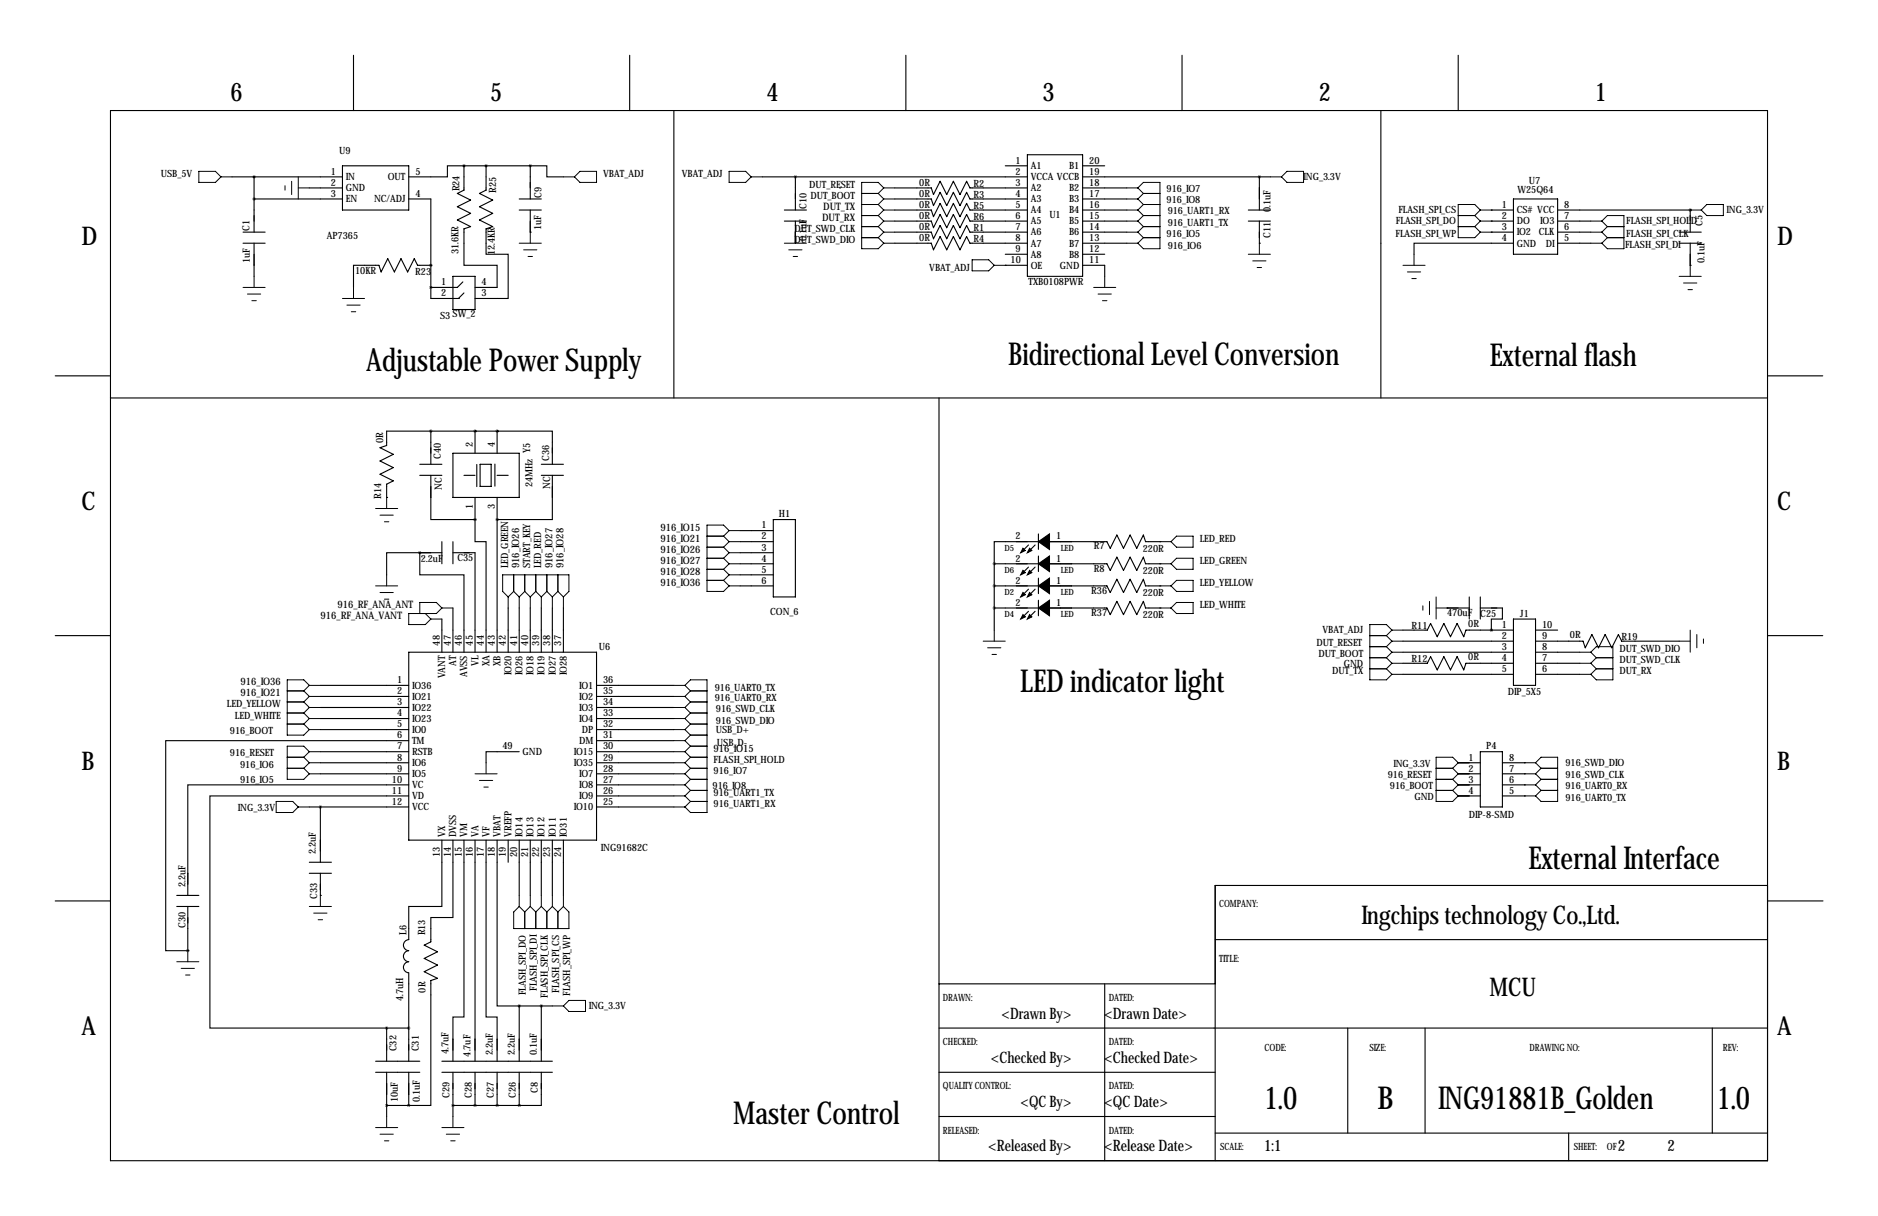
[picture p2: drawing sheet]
<svg xmlns="http://www.w3.org/2000/svg" width="432mm" height="279mm" viewBox="0 0 432 279" stroke-linecap="round" stroke-linejoin="round" font-family="sans-serif">
<g fill="none" stroke="#000" stroke-width=".25">
<path d="M81.3 12.7v12.7M144.8 12.7v12.7M208.3 12.7v12.7M271.8 12.7v12.7M335.3 12.7v12.7M25.4 25.4h381v241.3h-381zM78.7 38.1h15.3v10.2h-15.3zM106.7 38.1h-3.8v2.5h-8.9M106.7 38.1v5.6l-1.5 .7 3 1.6-3 1.5 3 1.5-3 1.5 3 1.6-1.5 .5v8.4h7.6v5h-5.1M106.7 38.1h15.2M111.8 38.1v5.6l-1.6 .7 3.1 1.6-3.1 1.5 3.1 1.5-3.1 1.5 3.1 1.6-1.5 .5v5.8h5v10.2h-7.6M121.9 38.1h3.8v2.5h3.8"/>
<path d="M121.9 38.1v7.6M154.9 25.4v66M231.1 38.1h5.1M236.2 35.6h12.7v27.9h-12.7zM248.9 38.1h5.1M317.5 25.4v66M53.3 40.6h25.4M55.9 53.3h5.1M55.9 55.9h5.1M58.4 45.7h20.3M58.4 40.6v12.7M58.4 55.9v7.6"/>
<path d="M71.1 43.2h7.6M94 45.7h5.1v22.9h6.3M119.4 45.7h5.1M119.4 48.3h5.1M121.9 53.3h.1M121.9 48.3v5M175.3 40.6h60.9M180.3 48.3h5.1M180.3 50.8h5.1M182.9 40.6v7.7M182.9 50.8v5.1M193 43.2h.1"/>
<path d="M205.7 43.2h8.4l.5 1.5 1.6-3 1.5 3 1.5-3 1.5 3 1.5-3 .8 1.5h13.2M205.7 45.7h8.4l.5 1.5 1.6-3 1.5 3 1.5-3 1.5 3 1.5-3 .8 1.5h13.2M205.7 48.3h8.4l.5 1.5 1.6-3.1 1.5 3.1 1.5-3.1 1.5 3.1 1.5-3.1 .8 1.6h13.2M205.7 50.8h8.4l.5 1.5 1.6-3 1.5 3 1.5-3 1.5 3 1.5-3 .8 1.5h13.2M205.7 53.3h8.4l.5 1.6 1.6-3.1 1.5 3.1 1.5-3.1 1.5 3.1 1.5-3.1 .8 1.5h13.2M205.7 55.9h8.4l.5 1.5 1.6-3 1.5 3 1.5-3 1.5 3 1.5-3 .8 1.5h13.2M231.1 58.4h5.1M248.9 40.6h43.2M248.9 43.2h10.2M248.9 45.7h10.2M248.9 48.3h10.2M248.9 50.8h10.2"/>
<path d="M248.9 53.3h10.2M248.9 55.9h10.2M248.9 58.4h5.1M287 48.3h5.1M287 50.8h5.1M289.6 55.9h.1M289.6 40.6v7.7M289.6 50.8v5.1M342.9 53.3h.1M342.9 50.8h.1M342.9 48.3h.1M342.9 48.3h5.1"/>
<path d="M342.9 50.8h5.1M342.9 53.3h5.1M348 55.9h-22.9v2.5M348 45.7h10.1v12.7h-10.1zM358.1 48.3h30.5M358.1 50.8h7.7M358.1 53.3h7.7M358.1 55.9h7.7M386.1 53.3h5.1M386.1 55.9h5.1M388.6 48.3h.1M388.6 48.3v5"/>
<path d="M388.6 55.9v5.1M99.1 61h-3.1l-.8-1.6-1.5 3.1-1.5-3.1-1.5 3.1-1.5-3.1-1.6 3.1-.5-1.5h-5.8v5M99.1 61h.1M99.1 66h.1M104.1 63.5h5.1v7.6h-5.1zM105.4 68.6h.1M106.4 64.8l-1.2 1.2h-6.1M106.7 67.3l-1.3 1.3M231.1 61h.1M231.1 61h5.1M248.9 61h5.1v2.5M388.6 61h.1"/>
<path d="M12.7 86.4h12.7M25.4 91.4h381M99.1 99.1v7.6M109.2 99.1h.1M109.2 99.1v5M114.3 99.1h12.7v7.6M114.3 99.1h.1M114.3 99.1v5M114.3 99.1h-25.4v3.3l-1.5 .5 3 1.5-3 1.5 3 1.5-3 1.6 3 1.5-1.5 .8v3M215.9 91.4v175.3M406.4 86.4h12.7M88.9 114.3h.1"/>
<path d="M96.5 106.7h5.1M96.5 109.2h5.1M99.1 109.2v10.2h10.1M104.1 104.1h15.3v10.2h-15.3zM106.7 109.2h2.5M109.2 119.4v5.1h2.6v25.4M109.2 119.4h.1M109.2 114.3v5.1M109.6 106.7v5.1M110.4 106.7h2.5v5.1h-2.5zM113.8 106.6v5.1M114.3 119.4h.1"/>
<path d="M114.3 114.3v35.6M114.3 109.2h2.5M124.5 106.7h5M124.5 109.2h5M127 109.2v10.2h-12.7M177.8 119.4h5.1v17.8h-5.1zM96.5 127v5.1h10.2v17.8M96.5 127h.1M96.5 127h-7.6v5.1M96.5 127h5.1M101.6 124.5v5M104.1 124.5v5"/>
<path d="M104.1 139.7v10.2M104.1 127h5.1v22.9M116.8 139.7v10.2M119.4 139.7v10.2M121.9 139.7v10.2M124.5 139.7v10.2M127 139.7v10.2M129.5 139.7v10.2M170.2 134.6h7.6M170.2 124.5h7.6M170.2 129.5h7.6M170.2 127h7.6"/>
<path d="M170.2 121.9h7.6M170.2 132.1h7.6M228.6 134.6h10.2M228.6 139.7h10.2M228.6 129.5h10.2M228.6 129.5v15.3M236.5 135.4l-1.6 1.5M236.5 125.2l-1.6 1.5M236.5 130.3l-1.6 1.5M238 135.4l-1.5 1.5M238 125.2l-1.5 1.5M238 130.3l-1.5 1.5"/>
<path d="M238.8 124.5h-10.2v5M238.8 122.7v3.5M238.8 127.8v3.5M238.8 132.8v3.6M238.8 137.9v3.6M241.3 134.6h13.2l.8 1.5 1.5-3 1.5 3 1.5-3 1.6 3 1.5-3 .5 1.5h3.3M241.3 139.7h13.2l.8 1.5 1.5-3 1.5 3 1.5-3 1.6 3 1.5-3 .5 1.5h3.3M241.3 124.5h13.2l.8 1.5 1.5-3.1 1.5 3.1 1.5-3.1 1.6 3.1 1.5-3.1 .5 1.6h3.3M241.3 129.5h13.2l.8 1.6 1.5-3.1 1.5 3.1 1.5-3.1 1.6 3.1 1.5-3.1 .5 1.5h3.3M266.7 134.6h.1M266.7 139.7h.1M266.7 129.5h.1"/>
<path d="M266.7 124.5h.1M332.7 139.7h.1M332.7 139.7h5.1M337.8 137.2v5M340.4 139.7h5v2.5h-2.5v2.6M340.4 137.2v5M12.7 146h12.7M73.7 157.5h20.3M94 149.9h43.2v43.1h-43.2zM101.6 142.2v7.7M137.2 157.5h17.7M236.5 140.5l-1.6 1.5"/>
<path d="M238 140.5l-1.5 1.5M322.6 147.3h25.4M322.6 144.8h5.6l.7-1.5 1.6 3 1.5-3 1.5 3 1.5-3 1.5 3 .6-1.5h10.9M322.6 149.9h25.4M322.6 152.4h5.6l.7-1.5 1.6 3 1.5-3 1.5 3 1.5-3 1.5 3 .6-1.5h10.9M322.6 154.9h25.4M342.9 144.8h.1M348 142.2h5.1v15.3h-5.1zM353.1 147.3h10.9l.5 1.5 1.5-3 1.5 3 1.6-3 1.5 3 1.5-3 .8 1.5h13.2M353.1 144.8h5M353.1 149.9h10.1M353.1 152.4h10.1"/>
<path d="M353.1 154.9h10.1M406.4 146h12.7M73.7 172.7h20.3M73.7 175.3h20.3M73.7 177.8h20.3M73.7 160h20.3M73.7 162.6h20.3M73.7 165.1h20.3M73.7 167.6h20.3M94 170.2h-55.9v48.2h5.1M119.4 172.7h-7.6v2.6M137.2 172.7h17.7"/>
<path d="M137.2 175.3h17.7M137.2 177.8h17.7M137.2 160h17.7M137.2 162.6h17.7M137.2 165.1h17.7M137.2 167.6h17.7M137.2 170.2h17.7M335.3 175.3h5.1M335.3 177.8h5.1M340.4 172.7h5v12.7h-5zM345.4 175.3h5.1M345.4 177.8h5.1"/>
<path d="M350.5 177.8h.1M350.5 175.3h.1M71.1 185.4h22.9M71.1 198.1h5.1M73.7 185.4v12.7M94 180.3h-50.8v25.4M94 182.9h-45.7v53.3h40.6M101.6 193v15.3h-7.6v7.6a1.27 1.27 0 0 0-1.2 1.3 1.27 1.27 0 0 0 1.2 1.2 1.27 1.27 0 0 0-1.2 1.3 1.27 1.27 0 0 0 1.2 1.3 1.27 1.27 0 0 0-1.2 1.2 1.27 1.27 0 0 0 1.2 1.3v20.3M104.1 193v17.8h-5v5.6l-1.6 .8 3.1 1.5-3.1 1.5 3.1 1.5-3.1 1.6 3.1 1.5-1.5 .5v28.7h-5.1M106.7 193v40.7h-2.6v10.1M109.2 193v50.8M111.8 193v40.7h2.5v10.1"/>
<path d="M114.3 193v38.1h5.1M116.8 193v5.1M119.4 193v12.7M121.9 193v12.7M124.5 193v12.7M127 193v12.7M129.5 193v12.7M137.2 185.4h17.7M137.2 180.3h17.7M137.2 182.9h17.7M335.3 180.3h5.1M335.3 182.9h5.1"/>
<path d="M345.4 180.3h5.1M345.4 182.9h5.1M350.5 182.9h.1M350.5 180.3h.1M12.7 207h12.7M40.6 208.3h5.1M40.6 205.7h5.1M43.2 218.4h.1M43.2 208.3v10.1M71.1 200.7h5.1M73.7 205.7h.1M73.7 200.7v5"/>
<path d="M279.4 215.9h127M406.4 203.5h-127v63.2M406.5 207h12.7M88.9 236.2h5.1M88.9 236.2v7.6M119.4 231.1v12.7M119.4 231.1h7.6M124.5 231.1v12.7M215.9 236.2h190.5M215.9 226.1h63.5M254 226.1v40.6M309.9 236.2v24.1"/>
<path d="M327.7 236.2v24.1M393.7 236.2v24.1M86.4 246.4h10.1M86.4 243.8h10.1M88.9 246.4v10.1M88.9 254h5.1M94 246.4v7.6M101.6 246.4h25.4M101.6 243.8h25.4M104.1 246.4v10.1M104.1 254h15.3M109.2 246.4v7.6"/>
<path d="M114.3 246.4v7.6M119.4 246.4v7.6M124.5 246.4v7.6h-5.1M215.9 246.4h63.5M215.9 256.5h63.5M279.4 260.3h127M360.7 260.3v6.4"/>
</g>
<path d="M235.2 136.1l.5 .6-1 .5zM235.2 126l.5 .5-1 .5zM235.2 131.1l.5 .5-1 .5zM236.7 136.1l.5 .6-1 .5zM236.7 126l.5 .5-1 .5zM236.7 131.1l.5 .5-1 .5zM238.8 134.6l2.5-1.8v3.6zM238.8 139.7l2.5-1.8v3.6zM238.8 124.5l2.5-1.8v3.5zM238.8 129.5l2.5-1.7v3.5zM235.2 141.2l.5 .5-1 .5zM236.7 141.2l.5 .5-1 .5z" fill="#000" stroke="#000" stroke-width=".25"/>
<g fill="none" stroke="#000" stroke-width=".23">
<path d="M45.7 39.4h3.8l1.3 1.2-1.3 1.3h-3.8zM133.3 39.4h3.9v2.5h-3.9l-1.2-1.3zM167.6 39.4h3.8l1.3 1.2-1.3 1.3h-3.8zM295.9 39.4h3.8v2.5h-3.8l-1.3-1.3zM50.8 40.6h2.5M65.5 42.7v1M67.1 41.7v3M68.6 43.2h2.5M68.6 40.6v5.1M119.4 55.9h5.1M120.4 57.4h3M121.4 58.9h1"/>
<path d="M121.9 53.3v2.6M129.5 40.6h2.6M172.7 40.6h2.6M180.3 55.9h5.1M181.4 57.4h3M182.4 58.9h1M182.9 53.3v2.6M198.1 52.1h3.8M198.1 49.5h3.8M198.1 47h3.8M198.1 44.4h3.8M198.1 54.6h3.8"/>
<path d="M201.9 52.1l1.3 1.2M201.9 54.6l1.3 1.3M201.9 44.4l1.3 1.3M201.9 49.5l1.3 1.3M201.9 47l1.3 1.3M203.2 43.2l-1.3-1.3h-3.8v15.3h3.8l1.3-1.3M203.2 43.2h2.5M203.2 55.9h2.5M203.2 50.8h2.5M203.2 48.3h2.5M203.2 45.7h2.5M203.2 53.3h2.5"/>
<path d="M203.2 45.7l-1.3 1.3M203.2 43.2l-1.3 1.2M203.2 50.8l-1.3 1.3M203.2 53.3l-1.3 1.3M203.2 48.3l-1.3 1.2M223.5 59.7h3.8l1.3 1.3-1.3 1.2h-3.8zM259.1 43.2h2.5M259.1 55.9h2.5M259.1 50.8h2.5M259.1 48.3h2.5M259.1 45.7h2.5M259.1 53.3h2.5"/>
<path d="M261.6 43.2l1.3-1.3h3.8v15.3h-3.8l-1.3-1.3M261.6 50.8l1.3 1.3M261.6 48.3l1.3 1.2M261.6 45.7l1.3 1.3M261.6 43.2l1.3 1.2M261.6 53.3l1.3 1.3M262.9 52.1h3.8M262.9 49.5h3.8M262.9 49.5l-1.3 1.3M262.9 47h3.8M262.9 47l-1.3 1.3M262.9 44.4h3.8"/>
<path d="M262.9 44.4l-1.3 1.3M262.9 54.6h3.8M262.9 52.1l-1.3 1.2M262.9 54.6l-1.3 1.3M287 58.4h5.1M288 59.9h3.1M289.6 55.9v2.5M292.1 40.6h2.5M325.1 58.4v2.6M335.3 52.1h3.8M335.3 49.5h3.8M339.1 52.1l1.3 1.2"/>
<path d="M339.1 49.5l1.3 1.3M340.4 50.8h2.5M340.4 48.3h2.5M340.4 48.3l-1.3-1.3h-3.8v7.6h3.8l1.3-1.3M340.4 53.3h2.5M340.4 50.8l-1.3 1.3M340.4 48.3l-1.3 1.2M365.8 55.9h2.5M365.8 50.8h2.5M365.8 53.3h2.5M368.3 50.8l1.3-1.3h3.8v7.7h-3.8l-1.3-1.3M368.3 53.3l1.3 1.3"/>
<path d="M368.3 50.8l1.3 1.3M369.6 52.1h3.8M369.6 54.6h3.8M369.6 52.1l-1.3 1.2M369.6 54.6l-1.3 1.3M388.6 48.3h2.6M392.4 47h3.8v2.5h-3.8l-1.2-1.2zM55.9 66h5.1M56.9 67.6h3M57.9 69.1h1M58.4 63.5v2.5M78.7 68.6h5.1"/>
<path d="M79.8 70.1h3M80.8 71.6h1M81.3 66v2.6M228.6 61h2.5M251.5 66h5M252.5 67.6h3M253.5 69.1h1M254 63.5v2.5M289.1 61.5h1M322.6 61h5.1M323.6 62.5h3M324.6 64h1"/>
<path d="M386.1 63.5h5.1M387.1 65h3M388.1 66.5h1M388.6 61v2.5M86.4 116.8h5M87.4 118.4h3M88.4 119.9h1M88.9 114.3v2.5M86.4 134.6h5M87.4 136.1h3M88.4 137.7h1M88.9 132.1v2.5"/>
<path d="M101.6 139.7h2.5M101.6 139.7l-1.3 1.3h-6.3v2.5h3.8l1.3-1.3M101.6 139.7l-1.3-1.3h-3.8v2.6M116.8 137.2l-1.2-1.3v-3.8h15.2v3.8l-1.3 1.3M116.8 137.2v2.5M118.1 132.1v3.8M118.1 135.9l-1.3 1.3M118.1 135.9l1.3 1.3M119.4 137.2v2.5M120.6 132.1v3.8M120.6 135.9l1.3 1.3M120.6 135.9l-1.2 1.3"/>
<path d="M121.9 137.2v2.5M123.2 132.1v3.8M123.2 135.9l-1.3 1.3M123.2 135.9l1.3 1.3M124.5 137.2v2.5M125.7 132.1v3.8M125.7 135.9l-1.2 1.3M125.7 135.9l1.3 1.3M127 137.2v2.5M128.3 132.1v3.8M128.3 135.9l-1.3 1.3M128.3 135.9l1.2 1.3"/>
<path d="M129.5 137.2v2.5M162.6 133.3h3.8M162.6 130.8h3.8M162.6 128.3h3.8M162.6 125.7h3.8M162.6 123.2h3.8M166.4 123.2l1.2 1.3M166.4 125.7l1.2 1.3M166.4 128.3l1.2 1.2M166.4 130.8l1.2 1.3M166.4 133.3l1.2 1.3M167.6 121.9l-1.2 1.3"/>
<path d="M167.6 134.6h2.6M167.6 121.9l-1.2-1.2h-3.8v15.2h3.8l1.2-1.3M167.6 129.5h2.6M167.6 124.5h2.6M167.6 132.1h2.6M167.6 121.9h2.6M167.6 124.5l-1.2 1.2M167.6 127h2.6M167.6 127l-1.2 1.3M167.6 129.5l-1.2 1.3M167.6 132.1l-1.2 1.2M266.7 134.6h2.5"/>
<path d="M266.7 139.7h2.5M266.7 129.5h2.5M266.7 124.5h2.5M269.2 124.5l1.3-1.3h3.8v2.5h-3.8zM270.5 133.3h3.8v2.6h-3.8l-1.3-1.3zM270.5 128.3h3.8v2.5h-3.8l-1.3-1.3zM270.5 138.4h3.8v2.6h-3.8l-1.3-1.3zM327.2 139.2v1M328.7 138.2v3M330.2 137.2v5M330.2 139.7h2.5M66 158.8h3.8"/>
<path d="M69.8 158.8l1.3 1.2M71.1 157.5l-1.3-1.3h-3.8v12.7h3.8l1.3-1.3M71.1 157.5h2.6M71.1 157.5l-1.3 1.3M97.8 141l1.3 1.2M99.1 142.2h2.5M154.9 157.5h2.6M157.5 157.5l1.2-1.3h3.9v30.5h-3.9l-1.2-1.3M157.5 157.5l1.2 1.3M158.7 158.8l-1.2 1.2M158.7 158.8h3.9M226.1 147.3h5"/>
<path d="M227.1 148.8h3M228.1 150.4h1M228.6 144.8v2.5M315 146h3.8M315 153.7h3.8M315 151.1h3.8M315 148.6h3.8M318.8 151.1l1.2 1.3M318.8 146l1.2 1.3M318.8 148.6l1.2 1.3M318.8 153.7l1.2 1.2M320 147.3h2.6"/>
<path d="M320 144.8h2.6M320 144.8l-1.2 1.2M320 144.8l-1.2-1.3h-3.8v12.7h3.8l1.2-1.3M320 152.4h2.6M320 152.4l-1.2 1.3M320 147.3l-1.2 1.3M320 149.9h2.6M320 149.9l-1.2 1.2M320 154.9h2.6M363.2 152.4h2.6M363.2 149.9h2.6M363.2 154.9h2.6"/>
<path d="M365.8 149.9l1.2-1.3h3.8v7.6h-3.8l-1.2-1.3M365.8 152.4l1.2 1.3M365.8 149.9l1.2 1.2M367 151.1l-1.2 1.3M367 153.7h3.8M367 151.1h3.8M367 153.7l-1.2 1.2M386.1 147.3h2.5M388.6 144.8v5.1M390.1 145.8v3M391.7 146.8v1M66 176.5h3.8"/>
<path d="M66 174h3.8M66 161.3h3.8M66 163.8h3.8M66 166.4h3.8M69.8 166.4l1.3 1.2M69.8 176.5l1.3 1.3M69.8 174l1.3 1.3M69.8 161.3l1.3 1.3M69.8 163.8l1.3 1.3M71.1 175.3h2.6M71.1 177.8h2.6M71.1 172.7l-1.3-1.3h-3.8v7.7h3.8l1.3-1.3"/>
<path d="M71.1 160h2.6M71.1 162.6h2.6M71.1 165.1h2.6M71.1 167.6h2.6M71.1 172.7h2.6M71.1 172.7l-1.3 1.3M71.1 175.3l-1.3 1.2M71.1 162.6l-1.3 1.2M71.1 165.1l-1.3 1.3M71.1 160l-1.3 1.3M109.2 177.8h5.1M110.2 179.3h3.1"/>
<path d="M111.8 175.3v2.5M154.9 175.3h2.6M154.9 177.8h2.6M154.9 160h2.6M154.9 162.6h2.6M154.9 165.1h2.6M154.9 167.6h2.6M154.9 170.2h2.6M154.9 172.7h2.6M157.5 160l1.2 1.3M157.5 162.6l1.2 1.2M157.5 165.1l1.2 1.3"/>
<path d="M157.5 167.6l1.2 1.3M157.5 170.2l1.2 1.2M157.5 177.8l1.2 1.3M157.5 175.3l1.2 1.2M157.5 172.7l1.2 1.3M158.7 176.5h3.9M158.7 174h3.9M158.7 179.1h3.9M158.7 161.3h3.9M158.7 163.8h3.9M158.7 161.3l-1.2 1.3M158.7 166.4h3.9"/>
<path d="M158.7 163.8l-1.2 1.3M158.7 168.9h3.9M158.7 166.4l-1.2 1.2M158.7 171.4h3.9M158.7 168.9l-1.2 1.3M158.7 176.5l-1.2 1.3M158.7 179.1l-1.2 1.2M158.7 174l-1.2 1.3M158.7 171.4l-1.2 1.3M330.2 176.5h3.8M330.2 179.1h3.8M334 176.5l1.3 1.3"/>
<path d="M334 179.1l1.3 1.2M335.3 175.3h2.5M335.3 175.3l-1.3 1.2M335.3 175.3l-1.3-1.3h-3.8v10.1h3.8l1.3-1.2M335.3 177.8h2.5M335.3 177.8l-1.3 1.3M350.5 175.3h2.6M350.5 177.8h2.6M353.1 175.3l1.2-1.3h3.8v10.1h-3.8l-1.2-1.2M353.1 175.3l1.2 1.2M353.1 177.8l1.2 1.3M354.3 176.5h3.8"/>
<path d="M354.3 179.1h3.8M354.3 176.5l-1.2 1.3M354.3 179.1l-1.2 1.2M63.5 184.1h3.8l1.3 1.3-1.3 1.3h-3.8zM68.6 185.4h2.5M111.3 180.8h1M154.9 180.3h2.6M154.9 182.9h2.6M154.9 185.4h2.6M157.5 180.3l1.2 1.3M157.5 182.9l1.2 1.2M158.7 181.6h3.9"/>
<path d="M158.7 184.1h3.9M158.7 181.6l-1.2 1.3M158.7 184.1l-1.2 1.3M330.2 181.6h3.8M334 181.6l1.3 1.3M335.3 180.3h2.5M335.3 180.3l-1.3 1.3M335.3 182.9h2.5M350.5 180.3h2.6M350.5 182.9h2.6M353.1 180.3l1.2 1.3M354.3 181.6h3.8"/>
<path d="M354.3 181.6l-1.2 1.3M43.2 218.4v2.6M71.1 208.3h5.1M72.1 209.8h3.1M73.2 211.3h1M73.7 205.7v2.6M119.4 208.3l-1.3 1.2v3.9h12.7v-3.9l-1.3-1.2M119.4 205.7v2.6M119.4 208.3l1.2 1.2M120.6 209.5v3.9M121.9 205.7v2.6M121.9 208.3l1.3 1.2"/>
<path d="M121.9 208.3l-1.3 1.2M123.2 209.5v3.9M124.5 205.7v2.6M124.5 208.3l1.2 1.2M124.5 208.3l-1.3 1.2M125.7 209.5v3.9M127 208.3l-1.3 1.2M127 205.7v2.6M127 208.3l1.3 1.2M128.3 209.5v3.9M129.5 208.3l-1.2 1.2M129.5 205.7v2.6"/>
<path d="M40.6 221h5.1M41.7 222.5h3M42.7 224h1M127 231.1h2.5M130.8 229.9h3.8v2.5h-3.8l-1.3-1.3zM86.4 259.1h5M88.9 256.5v2.6M101.6 259.1h5.1M104.1 256.5v2.6M87.4 260.6h3M88.4 262.1h1M102.6 260.6h3.1"/>
<path d="M103.6 262.1h1"/>
</g>
<path d="M111.7 38.1a.05 .05 0 0 0 .1 0 .05 .05 0 0 0-.1 0zM99 61a.05 .05 0 0 0 .1 0 .05 .05 0 0 0-.1 0zM99 66a.05 .05 0 0 0 .1 0 .05 .05 0 0 0-.1 0zM289.5 40.6a.05 .05 0 0 0 .1 0 .05 .05 0 0 0-.1 0zM104.1 254a.05 .05 0 0 0 .1 0 .05 .05 0 0 0-.1 0zM124.4 231.1a.05 .05 0 0 0 .1 0 .05 .05 0 0 0-.1 0zM73.6 185.4a.05 .05 0 0 0 .1 0 .05 .05 0 0 0-.1 0zM99 99.1a.05 .05 0 0 0 .1 0 .05 .05 0 0 0-.1 0z" fill="#000" stroke="#000" stroke-width=".63"/>
<g font-size="7.3">
<text x="231.8" y="83.9">Bidirectional Level Conversion</text>
<text x="84.2" y="85.2">Adjustable Power Supply</text>
<text x="342.5" y="84.2">External flash</text>
<text x="234.6" y="159.1">LED indicator light</text>
<text x="351.4" y="199.7">External Interface</text>
<text x="290.6" y="254.9">1.0</text>
<text x="316.7" y="254.9">B</text>
<text x="330.7" y="254.9">ING91881B_Golden</text>
<text x="394.8" y="254.9">1.0</text>
<text x="168.6" y="258.2">Master Control</text>
</g>
<g font-size="5.9">
<text x="53" y="23.2">6</text>
<text x="112.7" y="23.2">5</text>
<text x="176.2" y="23.2">4</text>
<text x="239.7" y="23.2">3</text>
<text x="303.2" y="23.2">2</text>
<text x="366.7" y="23.2">1</text>
<text x="18.7" y="56.2">D</text>
<text x="408.6" y="56.2">D</text>
<text x="18.7" y="117.1">C</text>
<text x="408.6" y="117.1">C</text>
<text x="18.7" y="176.8">B</text>
<text x="408.6" y="176.8">B</text>
<text x="313" y="212.3">Ingchips technology Co.,Ltd.</text>
<text x="342.4" y="228.9">MCU</text>
<text x="18.7" y="237.8">A</text>
<text x="408.6" y="237.8">A</text>
</g>
<g font-size="3.6">
<text x="230.3" y="234.1">&lt;Drawn By&gt;</text>
<text x="253.8" y="234.1">&lt;Drawn Date&gt;</text>
<text x="227.8" y="244.2">&lt;Checked By&gt;</text>
<text x="253.8" y="244.2">&lt;Checked Date&gt;</text>
<text x="234.6" y="254.4">&lt;QC By&gt;</text>
<text x="253.8" y="254.4">&lt;QC Date&gt;</text>
<text x="227.2" y="264.6">&lt;Released By&gt;</text>
<text x="253.8" y="264.6">&lt;Release Date&gt;</text>
<text x="290.7" y="264.6">1:1</text>
<text x="372" y="264.6">2</text>
<text x="383.4" y="264.6">2</text>
</g>
<g font-size="2.4">
<text x="189" y="50.8">DUT_RX</text>
<text x="189.3" y="48.3">DUT_TX</text>
<text x="151.8" y="121.9">916_IO15</text>
<text x="151.8" y="124.5">916_IO21</text>
<text x="119.4" y="130.6" transform="rotate(-90 119.4 130.6)">916_IO26</text>
<text x="127" y="130.6" transform="rotate(-90 127 130.6)">916_IO27</text>
<text x="129.5" y="130.6" transform="rotate(-90 129.5 130.6)">916_IO28</text>
<text x="151.8" y="127">916_IO26</text>
<text x="151.8" y="129.5">916_IO27</text>
<text x="151.8" y="132.1">916_IO28</text>
<text x="151.8" y="134.6">916_IO36</text>
<text x="73.7" y="142.2">916_RF_ANA_VANT</text>
<text x="77.6" y="139.7">916_RF_ANA_ANT</text>
<text x="55.3" y="160">916_IO21</text>
<text x="55.3" y="157.5">916_IO36</text>
<text x="164.1" y="172.7">916_IO15</text>
</g>
<g font-size="2.3">
<text x="78" y="35.3">U9</text>
<text x="37" y="40.6">USB_5V</text>
<text x="76" y="40.1">1</text>
<text x="79.5" y="41.4">IN</text>
<text x="89.2" y="41.4">OUT</text>
<text x="95.5" y="40.1">5</text>
<text x="138.7" y="40.6">VBAT_ADJ</text>
<text x="156.8" y="40.6">VBAT_ADJ</text>
<text x="233.5" y="37.6">1</text>
<text x="233.5" y="40.1">2</text>
<text x="237" y="38.9">A1</text>
<text x="237" y="41.4">VCCA VCCB</text>
<text x="245.8" y="38.9">B1</text>
<text x="250.4" y="40.1">19</text>
<text x="250.4" y="37.6">20</text>
<text x="299.7" y="41.4">ING_3.3V</text>
<text x="76" y="42.7">2</text>
<text x="76" y="45.2">3</text>
<text x="79.5" y="43.9">GND</text>
<text x="79.5" y="46.5">EN</text>
<text x="86" y="46.5">NC/ADJ</text>
<text x="95.5" y="45.2">4</text>
<text x="105.7" y="44" transform="rotate(-90 105.7 44)">R24</text>
<text x="114" y="44.2" transform="rotate(-90 114 44.2)">R25</text>
<text x="124.5" y="45.5" transform="rotate(-90 124.5 45.5)">C9</text>
<text x="186.1" y="43.2">DUT_RESET</text>
<text x="186.3" y="45.7">DUT_BOOT</text>
<text x="211.4" y="42.7">0R</text>
<text x="211.4" y="45.2">0R</text>
<text x="211.4" y="47.8">0R</text>
<text x="223.8" y="42.9">R2</text>
<text x="223.8" y="45.5">R3</text>
<text x="233.5" y="42.7">3</text>
<text x="233.5" y="45.2">4</text>
<text x="233.5" y="47.8">5</text>
<text x="237" y="43.9">A2</text>
<text x="237" y="46.5">A3</text>
<text x="245.8" y="46.5">B3</text>
<text x="245.8" y="43.9">B2</text>
<text x="250.4" y="47.8">16</text>
<text x="250.4" y="45.2">17</text>
<text x="250.4" y="42.7">18</text>
<text x="268.2" y="46.7">916_IO8</text>
<text x="268.2" y="44.2">916_IO7</text>
<text x="345.3" y="47.8">1</text>
<text x="348.9" y="44.5">W25Q64</text>
<text x="351.5" y="42.2">U7</text>
<text x="359.7" y="47.8">8</text>
<text x="57.4" y="53.1" transform="rotate(-90 57.4 53.1)">C1</text>
<text x="124.5" y="52.8" transform="rotate(-90 124.5 52.8)">1uF</text>
<text x="182.7" y="53.3">DUT_SWD_CLK</text>
<text x="185.4" y="48" transform="rotate(-90 185.4 48)">C10</text>
<text x="211.4" y="52.8">0R</text>
<text x="211.4" y="50.3">0R</text>
<text x="223.8" y="53.1">R1</text>
<text x="223.8" y="48">R5</text>
<text x="223.8" y="50.5">R6</text>
<text x="233.5" y="50.3">6</text>
<text x="233.5" y="52.8">7</text>
<text x="237" y="49">A4</text>
<text x="237" y="51.6">A5</text>
<text x="241.3" y="50">U1</text>
<text x="245.8" y="51.6">B5</text>
<text x="245.8" y="49">B4</text>
<text x="250.4" y="52.8">14</text>
<text x="250.4" y="50.3">15</text>
<text x="268.5" y="51.8">916_UART1_TX</text>
<text x="268.5" y="49.3">916_UART1_RX</text>
<text x="292.1" y="48.7" transform="rotate(-90 292.1 48.7)">0.1uF</text>
<text x="321" y="51.6">FLASH_SPI_DO</text>
<text x="321.5" y="49">FLASH_SPI_CS</text>
<text x="345.3" y="50.3">2</text>
<text x="345.3" y="52.8">3</text>
<text x="348.7" y="49">CS# VCC</text>
<text x="348.7" y="51.6">DO</text>
<text x="354.1" y="51.6">IO3</text>
<text x="359.7" y="52.8">6</text>
<text x="359.7" y="50.3">7</text>
<text x="373.9" y="51.6">FLASH_SPI_HOLD</text>
<text x="391.4" y="51.8" transform="rotate(-90 391.4 51.8)">C5</text>
<text x="397" y="49">ING_3.3V</text>
<text x="75.1" y="54.9">AP7365</text>
<text x="105.4" y="58.3" transform="rotate(-90 105.4 58.3)">31.6KR</text>
<text x="113.8" y="58.6" transform="rotate(-90 113.8 58.6)">12.4KR</text>
<text x="182.7" y="55.9">DUT_SWD_DIO</text>
<text x="185.4" y="55.4" transform="rotate(-90 185.4 55.4)">0.1uF</text>
<text x="211.4" y="55.4">0R</text>
<text x="223.8" y="55.6">R4</text>
<text x="233.5" y="55.4">8</text>
<text x="233.5" y="57.9">9</text>
<text x="237" y="54.1">A6</text>
<text x="237" y="56.6">A7</text>
<text x="237" y="59.2">A8</text>
<text x="245.8" y="59.2">B8</text>
<text x="245.8" y="56.6">B7</text>
<text x="245.8" y="54.1">B6</text>
<text x="250.4" y="57.9">12</text>
<text x="250.4" y="55.4">13</text>
<text x="268.2" y="54.4">916_IO5</text>
<text x="268.5" y="57.2">916_IO6</text>
<text x="292.1" y="54.7" transform="rotate(-90 292.1 54.7)">C11</text>
<text x="320.9" y="54.4">FLASH_SPI_WP</text>
<text x="345.3" y="55.4">4</text>
<text x="348.7" y="54.1">IO2</text>
<text x="348.7" y="56.6">GND</text>
<text x="353.8" y="54.1">CLK</text>
<text x="355.4" y="56.6">DI</text>
<text x="359.7" y="55.4">5</text>
<text x="373.6" y="56.9">FLASH_SPI_DI</text>
<text x="373.9" y="54.4">FLASH_SPI_CLK</text>
<text x="57.4" y="60.5" transform="rotate(-90 57.4 60.5)">1uF</text>
<text x="81.6" y="63">10KR</text>
<text x="95.5" y="63.2">R23</text>
<text x="101.4" y="65.5">1</text>
<text x="110.7" y="65.5">4</text>
<text x="213.7" y="62.2">VBAT_ADJ</text>
<text x="232.4" y="60.5">10</text>
<text x="236.5" y="65.5">TXB0108PWR</text>
<text x="237" y="61.7">OE</text>
<text x="243.7" y="61.7">GND</text>
<text x="250.4" y="60.5">11</text>
<text x="391.9" y="60.5" transform="rotate(-90 391.9 60.5)">0.1uF</text>
<text x="101.4" y="68.1">2</text>
<text x="110.7" y="68.1">3</text>
<text x="101.2" y="73.4">S3 SW_2</text>
<text x="88.1" y="101.8" transform="rotate(-90 88.1 101.8)">0R</text>
<text x="101.4" y="105.4" transform="rotate(-90 101.4 105.4)">C40</text>
<text x="108.7" y="102.6" transform="rotate(-90 108.7 102.6)">2</text>
<text x="113.8" y="102.6" transform="rotate(-90 113.8 102.6)">4</text>
<text x="126.2" y="105.9" transform="rotate(-90 126.2 105.9)">C36</text>
<text x="101.6" y="112.5" transform="rotate(-90 101.6 112.5)">NC</text>
<text x="122.4" y="112" transform="rotate(-90 122.4 112)">24MHz Y5</text>
<text x="126.5" y="112.3" transform="rotate(-90 126.5 112.3)">NC</text>
<text x="87.6" y="114.6" transform="rotate(-90 87.6 114.6)">R14</text>
<text x="108.7" y="117" transform="rotate(-90 108.7 117)">1</text>
<text x="113.8" y="117" transform="rotate(-90 113.8 117)">3</text>
<text x="179" y="118.9">H1</text>
<text x="175.1" y="121.4">1</text>
<text x="175.1" y="124">2</text>
<text x="233.5" y="124">2</text>
<text x="242.8" y="124">1</text>
<text x="275.8" y="124.5">LED_RED</text>
<text x="96.8" y="129">2.2uF</text>
<text x="105.2" y="128.8">C35</text>
<text x="116.8" y="130.6" transform="rotate(-90 116.8 130.6)">LED_GREEN</text>
<text x="121.9" y="130.6" transform="rotate(-90 121.9 130.6)">START_KEY</text>
<text x="124.5" y="130.6" transform="rotate(-90 124.5 130.6)">LED_RED</text>
<text x="175.1" y="126.5">3</text>
<text x="175.1" y="129">4</text>
<text x="175.1" y="131.6">5</text>
<text x="233.5" y="129">2</text>
<text x="242.8" y="129">1</text>
<text x="251.5" y="126.2">R7</text>
<text x="251.5" y="131.3">R8</text>
<text x="262.7" y="126.7">220R</text>
<text x="262.7" y="131.8">220R</text>
<text x="275.8" y="129.5">LED_GREEN</text>
<text x="175.1" y="134.1">6</text>
<text x="233.5" y="134.1">2</text>
<text x="242.8" y="134.1">1</text>
<text x="250.9" y="136.4">R36</text>
<text x="262.7" y="136.9">220R</text>
<text x="275.8" y="134.6">LED_YELLOW</text>
<text x="177.1" y="141.2">CON_6</text>
<text x="233.5" y="139.2">2</text>
<text x="242.8" y="139.2">1</text>
<text x="250.9" y="141.5">R37</text>
<text x="262.7" y="142">220R</text>
<text x="275.8" y="139.7">LED_WHITE</text>
<text x="332.7" y="141.5">470uF</text>
<text x="340.4" y="141.7">C25</text>
<text x="349.6" y="141.7">J1</text>
<text x="101.1" y="148.3" transform="rotate(-90 101.1 148.3)">48</text>
<text x="103.6" y="148.3" transform="rotate(-90 103.6 148.3)">47</text>
<text x="106.2" y="148.3" transform="rotate(-90 106.2 148.3)">46</text>
<text x="108.7" y="148.3" transform="rotate(-90 108.7 148.3)">45</text>
<text x="111.3" y="148.3" transform="rotate(-90 111.3 148.3)">44</text>
<text x="113.8" y="148.3" transform="rotate(-90 113.8 148.3)">43</text>
<text x="116.3" y="148.3" transform="rotate(-90 116.3 148.3)">42</text>
<text x="118.9" y="148.3" transform="rotate(-90 118.9 148.3)">41</text>
<text x="121.4" y="148.3" transform="rotate(-90 121.4 148.3)">40</text>
<text x="124" y="148.3" transform="rotate(-90 124 148.3)">39</text>
<text x="126.5" y="148.3" transform="rotate(-90 126.5 148.3)">38</text>
<text x="129" y="148.3" transform="rotate(-90 129 148.3)">37</text>
<text x="137.7" y="149.4">U6</text>
<text x="302.7" y="148.3">DUT_RESET</text>
<text x="304.1" y="145.5">VBAT_ADJ</text>
<text x="324.6" y="144.5">R11</text>
<text x="337.6" y="144">0R</text>
<text x="345.3" y="144.3">1</text>
<text x="345.3" y="146.8">2</text>
<text x="345.3" y="149.4">3</text>
<text x="354.6" y="149.4">8</text>
<text x="354.6" y="146.8">9</text>
<text x="354.6" y="144.3">10</text>
<text x="361" y="146.6">0R</text>
<text x="372.4" y="149.9">DUT_SWD_DIO</text>
<text x="372.8" y="147.1">R19</text>
<text x="102.4" y="155.9" transform="rotate(-90 102.4 155.9)">VANT</text>
<text x="104.9" y="153" transform="rotate(-90 104.9 153)">AT</text>
<text x="107.4" y="155.6" transform="rotate(-90 107.4 155.6)">AVSS</text>
<text x="110" y="153" transform="rotate(-90 110 153)">VL</text>
<text x="112.5" y="153.1" transform="rotate(-90 112.5 153.1)">XA</text>
<text x="115.1" y="153" transform="rotate(-90 115.1 153)">XB</text>
<text x="117.6" y="155.1" transform="rotate(-90 117.6 155.1)">IO20</text>
<text x="120.1" y="155.1" transform="rotate(-90 120.1 155.1)">IO26</text>
<text x="122.7" y="155.1" transform="rotate(-90 122.7 155.1)">IO18</text>
<text x="125.2" y="155.1" transform="rotate(-90 125.2 155.1)">IO19</text>
<text x="127.8" y="155.1" transform="rotate(-90 127.8 155.1)">IO27</text>
<text x="130.3" y="155.1" transform="rotate(-90 130.3 155.1)">IO28</text>
<text x="303.2" y="150.9">DUT_BOOT</text>
<text x="306.3" y="154.9">DUT_TX</text>
<text x="309" y="153.2">GND</text>
<text x="324.6" y="152.1">R12</text>
<text x="337.6" y="151.6">0R</text>
<text x="345.3" y="151.9">4</text>
<text x="345.3" y="154.4">5</text>
<text x="354.6" y="154.4">6</text>
<text x="354.6" y="151.9">7</text>
<text x="372.4" y="154.9">DUT_RX</text>
<text x="372.4" y="152.4">DUT_SWD_CLK</text>
<text x="91.3" y="157">1</text>
<text x="91.3" y="159.5">2</text>
<text x="94.7" y="158.2">IO36</text>
<text x="94.7" y="160.8">IO21</text>
<text x="133.1" y="158.2">IO1</text>
<text x="133.1" y="160.8">IO2</text>
<text x="138.7" y="157">36</text>
<text x="138.7" y="159.5">35</text>
<text x="164.3" y="161">916_UART0_RX</text>
<text x="164.3" y="158.8">916_UART0_TX</text>
<text x="346.7" y="159.8">DIP_5X5</text>
<text x="52.2" y="162.6">LED_YELLOW</text>
<text x="54" y="165.1">LED_WHITE</text>
<text x="91.3" y="162.1">3</text>
<text x="91.3" y="164.6">4</text>
<text x="91.3" y="167.1">5</text>
<text x="94.7" y="163.3">IO22</text>
<text x="94.7" y="165.9">IO23</text>
<text x="133.1" y="163.3">IO3</text>
<text x="133.1" y="165.9">IO4</text>
<text x="138.7" y="162.1">34</text>
<text x="138.7" y="164.6">33</text>
<text x="138.7" y="167.1">32</text>
<text x="164.6" y="163.6">916_SWD_CLK</text>
<text x="164.6" y="166.4">916_SWD_DIO</text>
<text x="52.9" y="173.7">916_RESET</text>
<text x="52.9" y="168.7">916_BOOT</text>
<text x="91.3" y="169.7">6</text>
<text x="91.3" y="172.2">7</text>
<text x="94.7" y="168.4">IO0</text>
<text x="94.7" y="170.9">TM</text>
<text x="94.7" y="173.5">RSTB</text>
<text x="115.5" y="172.2">49</text>
<text x="120.1" y="173.5">GND</text>
<text x="131.9" y="173.5">IO15</text>
<text x="133.1" y="170.9">DM</text>
<text x="133.8" y="168.4">DP</text>
<text x="138.7" y="169.7">31</text>
<text x="138.7" y="172.2">30</text>
<text x="164.6" y="168.4">USB_D+</text>
<text x="164.8" y="171.4">USB_D-</text>
<text x="341.7" y="172.2">P4</text>
<text x="55.2" y="179.8">916_IO5</text>
<text x="55.2" y="176.5">916_IO6</text>
<text x="90.1" y="179.8">10</text>
<text x="91.3" y="174.8">8</text>
<text x="91.3" y="177.3">9</text>
<text x="94.7" y="176">IO6</text>
<text x="94.7" y="178.6">IO5</text>
<text x="131.9" y="176">IO35</text>
<text x="133.1" y="178.6">IO7</text>
<text x="138.7" y="174.8">29</text>
<text x="138.7" y="177.3">28</text>
<text x="138.7" y="179.8">27</text>
<text x="164.1" y="177.8">916_IO7</text>
<text x="164.1" y="175.3">FLASH_SPI_HOLD</text>
<text x="319.1" y="178.8">916_RESET</text>
<text x="320.4" y="176.3">ING_3.3V</text>
<text x="337.7" y="174.8">1</text>
<text x="337.7" y="177.3">2</text>
<text x="337.7" y="179.8">3</text>
<text x="347" y="179.8">6</text>
<text x="347" y="177.3">7</text>
<text x="347" y="174.8">8</text>
<text x="359.9" y="176">916_SWD_DIO</text>
<text x="359.9" y="178.8">916_SWD_CLK</text>
<text x="90.1" y="182.4">11</text>
<text x="90.1" y="184.9">12</text>
<text x="94.7" y="181.1">VC</text>
<text x="94.7" y="183.6">VD</text>
<text x="133.1" y="181.1">IO8</text>
<text x="133.1" y="183.6">IO9</text>
<text x="138.7" y="182.4">26</text>
<text x="138.7" y="184.9">25</text>
<text x="163.8" y="181.4">916_IO8</text>
<text x="164.1" y="182.9">916_UART1_TX</text>
<text x="164.1" y="185.4">916_UART1_RX</text>
<text x="319.6" y="181.4">916_BOOT</text>
<text x="325.2" y="183.9">GND</text>
<text x="337.7" y="182.4">4</text>
<text x="347" y="182.4">5</text>
<text x="359.9" y="181.4">916_UART0_RX</text>
<text x="359.9" y="184.1">916_UART0_TX</text>
<text x="54.7" y="186.4">ING_3.3V</text>
<text x="94.7" y="186.2">VCC</text>
<text x="131.9" y="186.2">IO10</text>
<text x="337.7" y="188">DIP-8-SMD</text>
<text x="72.7" y="196.2" transform="rotate(-90 72.7 196.2)">2.2uF</text>
<text x="101.1" y="196.9" transform="rotate(-90 101.1 196.9)">13</text>
<text x="102.4" y="192.3" transform="rotate(-90 102.4 192.3)">VX</text>
<text x="103.6" y="196.9" transform="rotate(-90 103.6 196.9)">14</text>
<text x="104.9" y="192.3" transform="rotate(-90 104.9 192.3)">DVSS</text>
<text x="106.2" y="196.9" transform="rotate(-90 106.2 196.9)">15</text>
<text x="107.4" y="192.3" transform="rotate(-90 107.4 192.3)">VM</text>
<text x="108.7" y="196.9" transform="rotate(-90 108.7 196.9)">16</text>
<text x="110" y="192.3" transform="rotate(-90 110 192.3)">VA</text>
<text x="111.3" y="196.9" transform="rotate(-90 111.3 196.9)">17</text>
<text x="112.5" y="192.3" transform="rotate(-90 112.5 192.3)">VF</text>
<text x="113.8" y="196.9" transform="rotate(-90 113.8 196.9)">18</text>
<text x="115.1" y="192.3" transform="rotate(-90 115.1 192.3)">VBAT</text>
<text x="116.3" y="196.9" transform="rotate(-90 116.3 196.9)">19</text>
<text x="117.6" y="192.3" transform="rotate(-90 117.6 192.3)">VREFP</text>
<text x="118.9" y="196.9" transform="rotate(-90 118.9 196.9)">20</text>
<text x="120.1" y="192.3" transform="rotate(-90 120.1 192.3)">IO14</text>
<text x="121.4" y="196.9" transform="rotate(-90 121.4 196.9)">21</text>
<text x="122.7" y="192.3" transform="rotate(-90 122.7 192.3)">IO13</text>
<text x="124" y="196.9" transform="rotate(-90 124 196.9)">22</text>
<text x="125.2" y="192.3" transform="rotate(-90 125.2 192.3)">IO12</text>
<text x="126.5" y="196.9" transform="rotate(-90 126.5 196.9)">23</text>
<text x="127.8" y="192.3" transform="rotate(-90 127.8 192.3)">IO11</text>
<text x="129" y="196.9" transform="rotate(-90 129 196.9)">24</text>
<text x="130.3" y="192.3" transform="rotate(-90 130.3 192.3)">IO31</text>
<text x="138.2" y="195.6">ING91682C</text>
<text x="42.7" y="203.9" transform="rotate(-90 42.7 203.9)">2.2uF</text>
<text x="72.9" y="206.6" transform="rotate(-90 72.9 206.6)">C33</text>
<text x="280.3" y="208.4">COMPANY:</text>
<text x="42.7" y="213.2" transform="rotate(-90 42.7 213.2)">C30</text>
<text x="93.5" y="214.7" transform="rotate(-90 93.5 214.7)">L6</text>
<text x="97.8" y="214.9" transform="rotate(-90 97.8 214.9)">R13</text>
<text x="280.3" y="221.1">TITLE:</text>
<text x="123.5" y="227.6" transform="rotate(-90 123.5 227.6)">FLASH_SPI_DI</text>
<text x="92.7" y="230" transform="rotate(-90 92.7 230)">4.7uH</text>
<text x="97.8" y="228.1" transform="rotate(-90 97.8 228.1)">0R</text>
<text x="120.9" y="228.7" transform="rotate(-90 120.9 228.7)">FLASH_SPI_DO</text>
<text x="126" y="229.2" transform="rotate(-90 126 229.2)">FLASH_SPI_CLK</text>
<text x="128.5" y="228.1" transform="rotate(-90 128.5 228.1)">FLASH_SPI_CS</text>
<text x="131.1" y="228.8" transform="rotate(-90 131.1 228.8)">FLASH_SPI_WP</text>
<text x="135.4" y="231.9">ING_3.3V</text>
<text x="216.8" y="230">DRAWN:</text>
<text x="254.9" y="230">DATED:</text>
<text x="91.2" y="241.6" transform="rotate(-90 91.2 241.6)">C32</text>
<text x="96.3" y="241.6" transform="rotate(-90 96.3 241.6)">C31</text>
<text x="103.1" y="242.2" transform="rotate(-90 103.1 242.2)">4.7uF</text>
<text x="108.2" y="242.8" transform="rotate(-90 108.2 242.8)">4.7uF</text>
<text x="113.3" y="242.5" transform="rotate(-90 113.3 242.5)">2.2uF</text>
<text x="118.4" y="242.5" transform="rotate(-90 118.4 242.5)">2.2uF</text>
<text x="123.5" y="242.5" transform="rotate(-90 123.5 242.5)">0.1uF</text>
<text x="216.8" y="240.1">CHECKED:</text>
<text x="254.9" y="240.1">DATED:</text>
<text x="290.7" y="241.4">CODE:</text>
<text x="314.9" y="241.4">SIZE:</text>
<text x="351.7" y="241.4">DRAWING NO:</text>
<text x="396.1" y="241.4">REV:</text>
<text x="123.7" y="251.2" transform="rotate(-90 123.7 251.2)">C8</text>
<text x="216.8" y="250.3">QUALITY CONTROL:</text>
<text x="254.9" y="250.3">DATED:</text>
<text x="91.4" y="253.2" transform="rotate(-90 91.4 253.2)">10uF</text>
<text x="96.5" y="253.2" transform="rotate(-90 96.5 253.2)">0.1uF</text>
<text x="103.4" y="252.3" transform="rotate(-90 103.4 252.3)">C29</text>
<text x="108.5" y="252.3" transform="rotate(-90 108.5 252.3)">C28</text>
<text x="113.5" y="252.3" transform="rotate(-90 113.5 252.3)">C27</text>
<text x="118.6" y="252.3" transform="rotate(-90 118.6 252.3)">C26</text>
<text x="216.8" y="260.5">RELEASED:</text>
<text x="254.9" y="260.5">DATED:</text>
<text x="280.6" y="264.3">SCALE:</text>
<text x="361.8" y="264.3">SHEET:</text>
<text x="369.4" y="264.3">OF</text>
</g>
<g font-size="2">
<text x="230.9" y="126.5">D5</text>
<text x="230.9" y="131.6">D6</text>
<text x="243.9" y="126.5">LED</text>
<text x="243.9" y="131.6">LED</text>
<text x="230.9" y="136.7">D2</text>
<text x="243.9" y="136.7">LED</text>
<text x="230.9" y="141.8">D4</text>
<text x="243.9" y="141.8">LED</text>
</g>
</svg>
